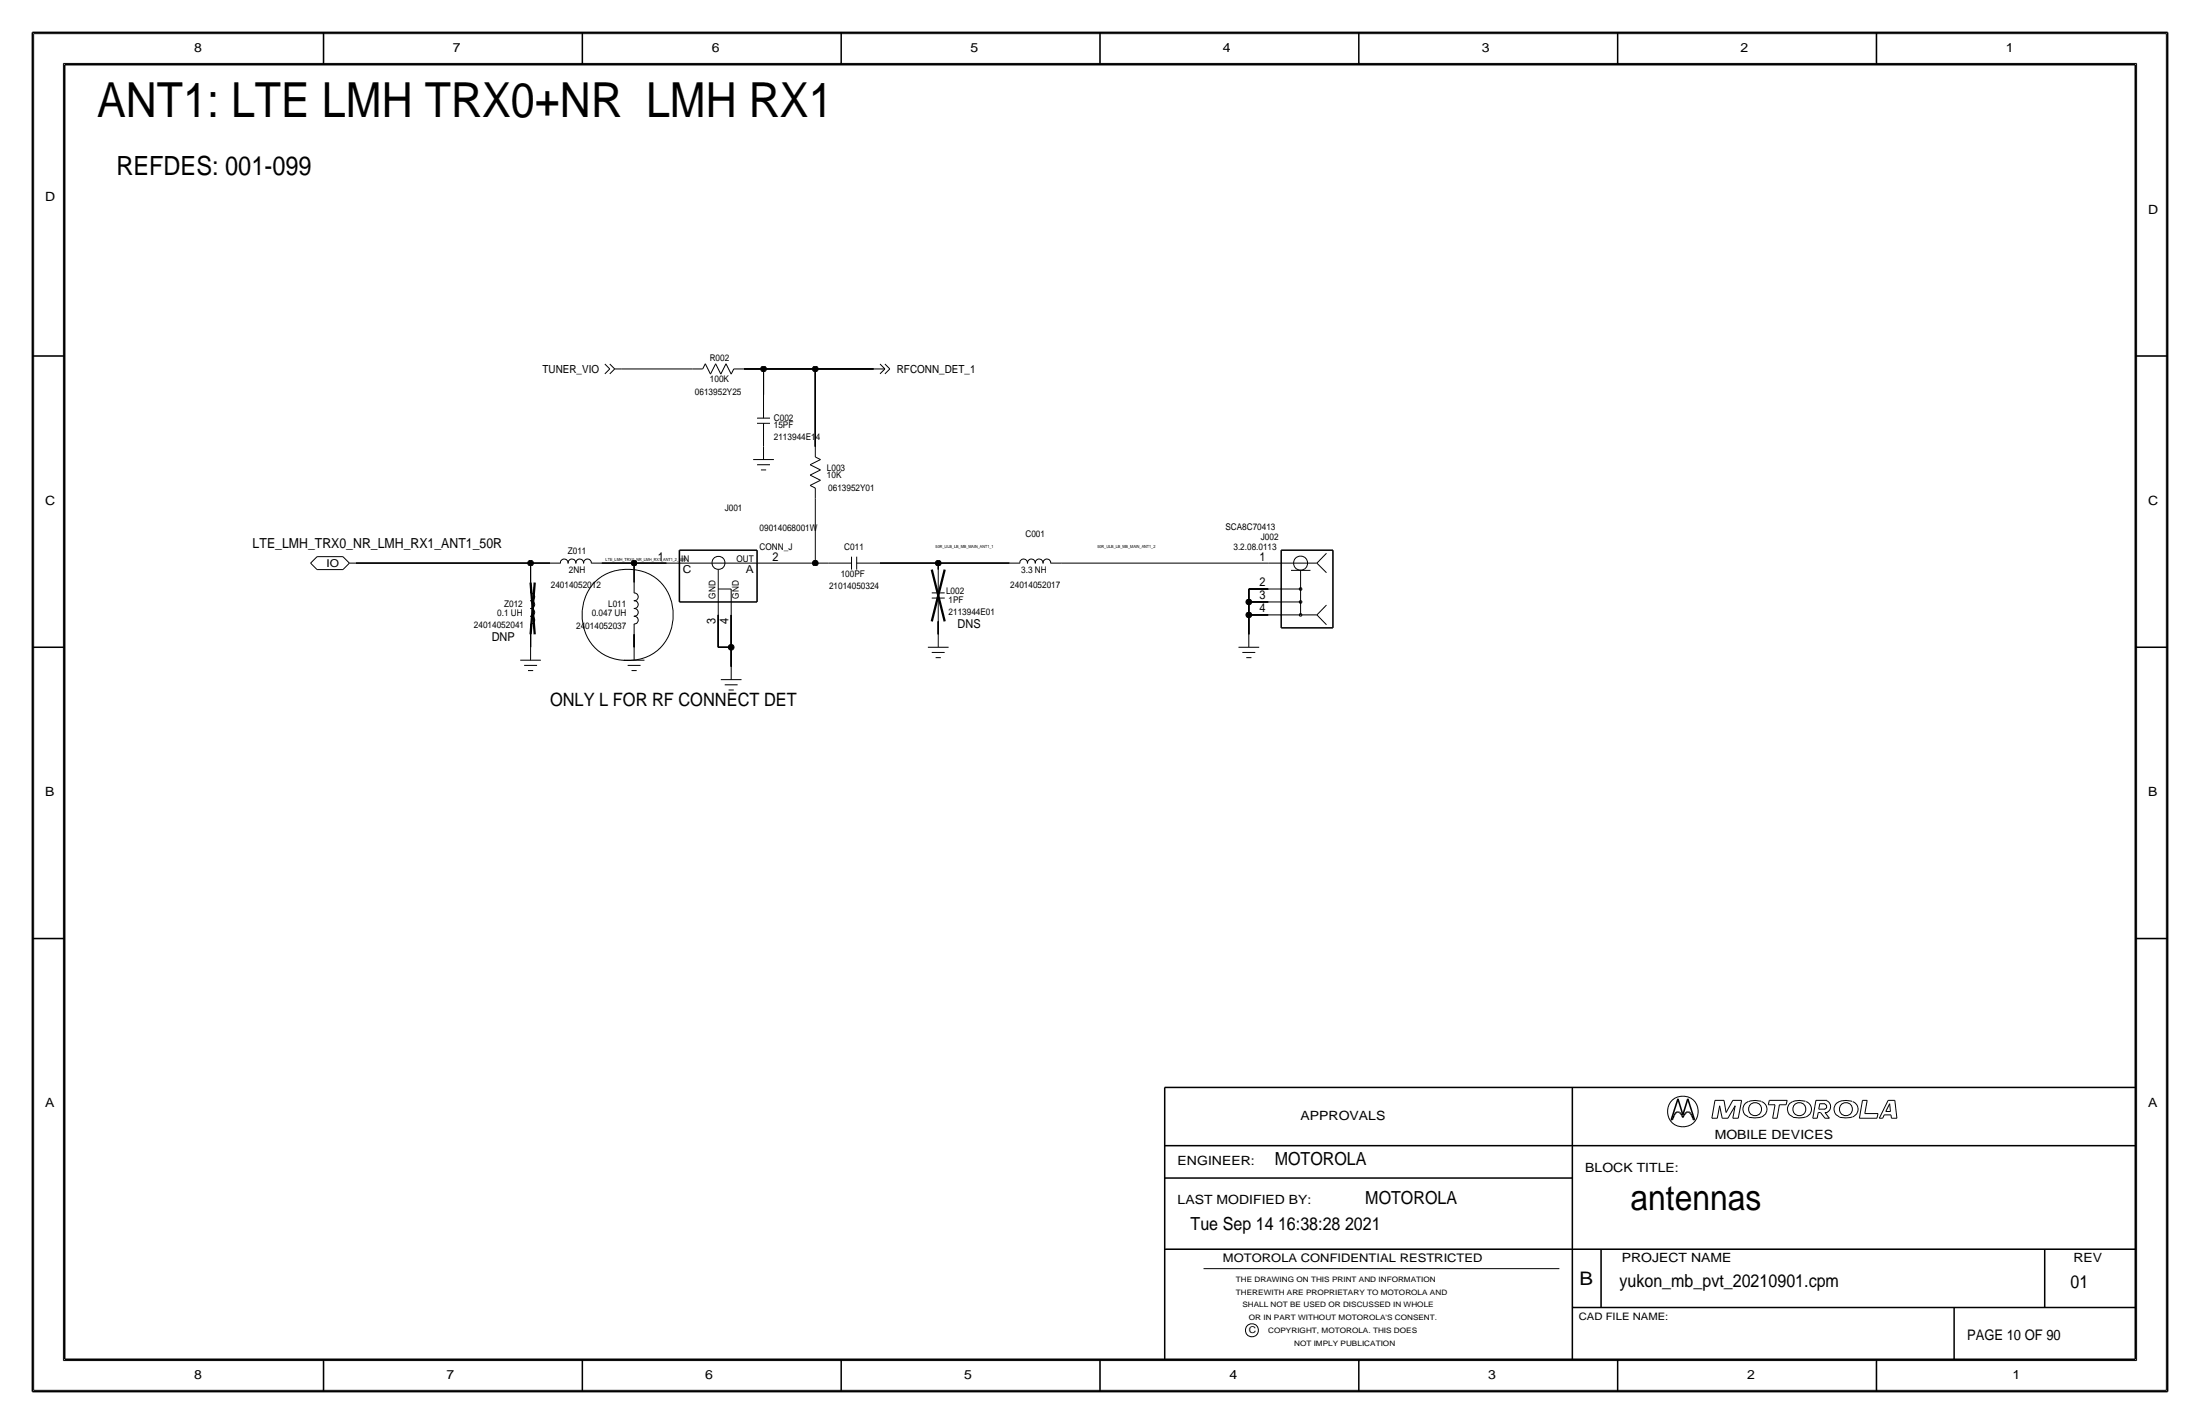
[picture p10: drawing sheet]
<svg xmlns="http://www.w3.org/2000/svg" width="432mm" height="279mm" viewBox="0 0 432 279" stroke-linecap="round" stroke-linejoin="round" font-family="sans-serif">
<!-- layer: Nets -->
<g fill="none" stroke="#000" stroke-width=".2">
<path d="M121.9 72.4h14zM146 72.4h3.9zM149.9 72.4v5.1zM149.9 72.4h10.1zM160 72.4v15.2zM160 72.4h11.5zM160 97.8v12.7zM69.8 110.5h34.3zM104.1 110.5v3.8zM104.1 110.5h3.9zM116.5 114.5a9.4 9.4 0 0 1 13.4 0 9.3 9.3 0 0 1-2.2 14 9.5 9.5 0 0 1-11.2-1.7 9.6 9.6 0 0 1 0-12.3zM118.1 110.5h6.4z"/>
<path d="M124.5 110.5v3.8zM124.5 110.5h6.3zM151.1 110.5h8.9zM160 110.5h2.6zM172.7 110.5h11.5zM184.1 110.5h14zM184.1 110.5v1.3zM208.3 110.5h40.6zM245.1 115.6h3.8zM245.1 115.6v2.5zM245.1 118.1v2.6zM245.1 118.1h3.8z"/>
<path d="M104.1 124.5v2.5zM124.5 124.5v2.5zM141 127h2.5zM141 120.7v6.3zM143.5 127v3.8zM143.5 120.7v6.3zM184.1 121.9v2.6zM245.1 120.6v3.9zM245.1 120.7h3.8z"/>
</g>
<g fill="#000" stroke="#000" stroke-width=".2">
<circle cx="149.9" cy="72.4" r=".56"/>
<circle cx="160" cy="72.4" r=".56"/>
<circle cx="104.1" cy="110.5" r=".56"/>
<circle cx="124.5" cy="110.5" r=".56"/>
<circle cx="160" cy="110.5" r=".56"/>
<circle cx="184.2" cy="110.5" r=".56"/>
<circle cx="245.1" cy="118.1" r=".56"/>
<circle cx="143.5" cy="127" r=".56"/>
<circle cx="245.1" cy="120.6" r=".56"/>
</g>
<!-- layer: Components -->
<g fill="none" stroke="#000" stroke-width=".2">
<path d="M118.7 71.4l1 1zM119.7 72.4l-1 1zM119.7 71.4l1 1zM120.6 72.4l-.9 1zM120.6 72.4h1.3zM135.9 72.4h2zM138.4 71.4l-.5 1zM138.4 71.4l1 2zM140.5 71.4l-1.1 2zM140.5 71.4l1 2zM142.5 71.4l-1 2zM142.5 71.4l1 2z"/>
<path d="M144 72.4l-.5 1zM144 72.4h2zM149.9 77.5v4.5zM171.4 72.4h2.3zM172.7 71.4l1 1zM172.7 73.4l1-1zM173.7 71.4l1 1zM173.7 73.4l1-1zM147.8 90.2h4.1zM148.6 91.2h2.5zM148.6 82h2.5zM148.6 83.1h2.5z"/>
<path d="M149.4 92.2h1zM149.9 87.6v2.6zM149.9 83.1v4.5zM159 93.2l2-1zM159 93.2l2 1zM159 91.2l2-1zM159 95.2l1 .6zM159 91.2l2 1zM159 95.2l2-1zM160 87.6v2.1zM160 95.8v2zM160 89.7l1 .5z"/>
<path d="M61 110.5l1.2 1.3zM62.2 109.2l-1.2 1.3zM62.2 111.8h5.1zM62.2 109.2h5.1zM67.3 109.2l1.3 1.3zM68.6 110.5h1.2zM68.6 110.5l-1.3 1.3zM104.1 116.4a.75 .75 0 0 1 .8 .7 .75 .75 0 0 1-.8 .8M104.1 119.4a.75 .75 0 0 1 .8 .8 .75 .75 0 0 1-.8 .7M104.1 117.9a.75 .75 0 0 1 .8 .7 .75 .75 0 0 1-.8 .8M104.1 114.3v2zM107.9 110.5h2.1z"/>
<path d="M110 110.5a.75 .75 0 0 1 .7-.8 .75 .75 0 0 1 .8 .8M111.5 110.5a.75 .75 0 0 1 .7-.8 .75 .75 0 0 1 .8 .8M113 110.5a.75 .75 0 0 1 .8-.8 .75 .75 0 0 1 .7 .8M114.6 110.5a.75 .75 0 0 1 .7-.8 .75 .75 0 0 1 .7 .8M116.1 110.5h2zM124.4 116.4a.75 .75 0 0 1 .9 .7 .75 .75 0 0 1-.9 .8M124.4 119.4a.75 .75 0 0 1 .9 .8 .75 .75 0 0 1-.9 .7M124.4 117.9a.75 .75 0 0 1 .9 .7 .75 .75 0 0 1-.9 .8M124.5 114.3v2zM130.8 110.5h20.3zM141 111.8v8.8zM141 115.6h2.5z"/>
<path d="M143.5 115.6v5.1zM162.6 110.5h4.5zM167.1 109.2v2.6zM168.1 110.5h4.6zM168.1 109.2v2.6zM182.9 116.3h2.5zM182.9 117.3h2.5zM184.1 117.3v4.6zM184.1 111.8v4.5zM198.1 110.5h2.1zM200.2 110.5a.75 .75 0 0 1 .7-.8 .75 .75 0 0 1 .7 .8M201.7 110.5a.75 .75 0 0 1 .7-.8 .75 .75 0 0 1 .7 .8"/>
<path d="M203.2 110.5a.75 .75 0 0 1 .7-.8 .75 .75 0 0 1 .8 .8M204.7 110.5a.75 .75 0 0 1 .8-.8 .75 .75 0 0 1 .7 .8M206.2 110.5h2.1zM248.9 118.1h6.4zM248.9 110.5h9.6zM248.9 115.6h6.4zM253.4 111.9h3.8zM255.1 117.9h.4v.4h-.4zM255.1 115.4h.4v.3h-.4zM255.3 111.9v8.8zM258.5 110.5l1.8 1.9zM260.3 108.6l-1.8 1.9z"/>
<path d="M260.3 118.7l-1.8 2zM102.1 129.5h4.1zM102.9 130.6h2.5zM103.6 131.6h1zM104.1 121a.75 .75 0 0 1 .8 .7 .75 .75 0 0 1-.8 .7M104.1 127v2.5zM104.1 122.4v2.1zM122.4 129.5h4.1zM123.2 130.6h2.5zM124 131.6h1zM124.4 121a.75 .75 0 0 1 .9 .7 .75 .75 0 0 1-.9 .7M124.5 127v2.5z"/>
<path d="M124.5 122.4v2.1zM141.5 133.3h4zM142.2 134.4h2.6zM143 135.4h1zM143.5 130.8v2.5zM182.1 127h4.1zM182.9 128h2.5zM183.6 129h1.1zM184.1 124.5v2.5zM243.1 127h4zM243.8 128h2.6zM244.6 129h1z"/>
<path d="M245.1 124.5v2.5zM248.9 120.7h9.6zM255.1 120.5h.4v.3h-.4zM258.5 120.7l1.8 1.9z"/>
<circle cx="141" cy="110.4" r="1.28"/>
<circle cx="255.3" cy="110.5" r="1.38"/>
</g>
<path d="M104.1 114.3l.9 10.2zM105 114.3l-.9 10.2zM182.9 111.8l2.5 10.1zM185.4 111.8l-2.5 10.1z" fill="none" stroke="#000" stroke-width=".45"/>
<path d="M133.3 107.9v10.2zM133.4 107.9h15.2zM133.4 118.1h15.2zM148.6 107.9v10.2zM251.5 107.9v15.3zM251.5 107.9h10.1zM261.6 108v15.2zM251.5 123.2h10.1z" fill="none" stroke="#000" stroke-width=".3"/>
<!-- layer: Page Border and Title Block -->
<g fill="none" stroke="#000" stroke-width=".3">
<path d="M6.3 6.4v266.7zM6.4 6.4h419zM12.7 12.7h406.4zM12.7 12.7v254zM63.5 6.4v6.3zM114.3 6.4v6.3zM165.1 6.4v6.3zM215.9 6.3v6.4zM266.7 6.4v6.3zM317.5 6.4v6.3zM368.3 6.4v6.3zM419.1 12.7v254z"/>
<path d="M425.4 6.4v266.7zM6.3 69.8h6.4zM419.1 69.8h6.3zM6.3 127h6.4zM419.1 127h6.3zM6.3 184.1h6.4zM419.1 184.1h6.3zM228.6 213.4v53.3zM228.6 213.4h190.5zM308.6 213.4v53.3zM328 219.7h.2zM328.4 219.4l-.2 .3z"/>
<path d="M328.6 218.8l-.2 .6zM328.8 218.5l-.2 .3zM329 218.3l.2-.1zM329 218.3l-.2 .2zM329.2 218.2h.2zM329.3 215.6l-1.3 4.1zM329.3 215.6l1 3.1zM329.4 218.2l.2 .1zM329.6 218.3l.3 .2zM329.9 218.5l.2 .3zM330.1 218.8l.2 .5zM330.5 218.8l-.2 .5z"/>
<path d="M330.8 218.5l-.3 .3zM331 218.3l-.2 .2zM331 218.3l.2-.1zM331.2 218.2h.2zM331.3 215.6l1.3 4.1zM331.3 215.6l-1 3.1zM331.4 218.2l.2 .1zM331.6 218.3l.2 .2zM331.8 218.5l.2 .3zM332 218.8l.3 .6zM332.3 219.4l.1 .3zM332.4 219.7h.2z"/>
<path d="M228.6 231.1h80zM228.6 224.8h190.5zM228.6 245.1h190.5zM308.6 256.5h110.5zM314.2 245.1v11.4zM383.5 256.5v10.2zM401.3 245.1v11.4zM6.4 273h419zM12.7 266.7h406.4zM63.5 266.7v6.4zM114.3 266.7v6.4zM165.1 266.7v6.4z"/>
<path d="M215.9 266.7v6.3zM266.7 266.7v6.4zM317.5 266.7v6.4zM368.3 266.7v6.4z"/>
</g>
<g fill="none" stroke="#000" stroke-width=".2">
<path d="M6.6 6.6h418.6zM6.6 6.6v266.2zM12.4 12.4v254.6zM12.4 12.4h407zM419.4 12.4v254.6zM425.2 6.6v266.2zM336 219.4h1.1zM336.6 215.9h1.8zM336.6 215.9l-.6 3.5zM337.5 217l-.4 2.4zM337.5 217l.5 2.4zM338 219.4h1.1z"/>
<path d="M338.4 215.9l.4 2.4zM340.1 219.4h1.1zM340.1 215.9h1.7zM340.1 215.9l-1.3 2.4zM340.6 217l-1.5 2.4zM340.6 217l-.5 2.4zM341.8 215.9l-.6 3.5zM343.1 216.2a1.6 1.6 0 0 0-1 1.5 1.6 1.6 0 0 0 1.1 1.5M345.7 216.1h-.2a4 4 0 0 0-2.3 .1M345.7 216.2a1.59 1.59 0 0 1 1.1 1.5 1.59 1.59 0 0 1-1.1 1.5l-1.4 .1-1.1-.1M347.1 216.8h1.3zM347.3 215.9l-.2 .9z"/>
<path d="M347.3 215.9h3.5zM347.9 219.4h.9zM348.4 216.8l-.5 2.6zM349.2 216.8l-.4 2.6zM349.2 216.8h1.4zM350.8 215.9l-.2 .9zM354.4 216.1a3.1 3.1 0 0 0-3.3 .7 1.62 1.62 0 0 0 .8 2.4M354.4 219.2l-1.4 .1-1.1-.1M354.5 216.2a1.59 1.59 0 0 1 1 1.5 1.59 1.59 0 0 1-1 1.5M355.8 219.4h.9zM356.4 215.9h2.2zM356.4 215.9l-.6 3.5z"/>
<path d="M356.9 218.3l-.2 1.1zM356.9 218.3h.4zM357 217.6h1.2zM357.2 216.6l-.2 1zM357.2 216.6h1zM357.3 218.3l.9 1.1zM358.1 216.7a.5 .5 0 0 1 .4 .4 .5 .5 0 0 1-.4 .5M358.2 218.3l.9 1.1zM358.2 218.3h.4zM358.2 219.4h.9zM358.5 216a1.24 1.24 0 0 1 .8 1.1 1.24 1.24 0 0 1-.8 1.2M363.5 216.1a3.1 3.1 0 0 0-3.3 .7 1.62 1.62 0 0 0 .8 2.4"/>
<path d="M363.6 219.2l-1.4 .1-1.2-.1M363.6 216.2a1.59 1.59 0 0 1 1.1 1.5 1.59 1.59 0 0 1-1.1 1.5M364.9 219.4h3.5zM365.6 215.9l-.7 3.5zM365.6 215.9h.9zM366 218.5h2.6zM366.5 215.9l-.5 2.6zM368.6 218.5l-.2 .9zM368.9 219.4h.6zM369.8 218.7h1.3zM369.8 218.7l-.3 .7zM370.1 218.1h.9z"/>
<path d="M370.6 215.9l-1.7 3.5zM370.6 215.9h1.3zM370.9 216.6l-.8 1.5zM370.9 216.6l.1 1.5zM371.1 218.7l.1 .7zM371.2 219.4h1.1zM371.9 215.9l.4 3.5zM236.2 248.9h69.9zM6.6 272.8h418.6zM12.4 267h407z"/>
<circle cx="330.3" cy="218.1" r="3"/>
<circle cx="344.5" cy="217.6" r="1.28"/>
<circle cx="353.2" cy="217.6" r="1.28"/>
<circle cx="362.3" cy="217.6" r="1.28"/>
<circle cx="245.7" cy="261" r="1.28"/>
</g>
<text font-size="9.5" x="19" y="22.9">ANT1: LTE LMH TRX0+NR LMH RX1</text>
<text font-size="7" x="320" y="237.5">antennas</text>
<text font-size="5.2" x="22.9" y="34.3">REFDES: 001-099</text>
<text font-size="3.7" x="310" y="252.1">B</text>
<text font-size="3.6" x="107.9" y="138.4">ONLY L FOR RF CONNECT DET</text>
<g font-size="3.5">
<text x="250.2" y="228.6">MOTOROLA</text>
<text x="268" y="236.2">MOTOROLA</text>
<text x="233.7" y="241.3">Tue Sep 14 16:38:28 2021</text>
<text x="317.9" y="252.6">yukon_mb_pvt_20210901.cpm</text>
<text x="406.4" y="252.7">01</text>
</g>
<text font-size="2.9" x="386.1" y="262.9">PAGE 10 OF 90</text>
<text font-size="2.7" x="49.6" y="107.4">LTE_LMH_TRX0_NR_LMH_RX1_ANT1_50R</text>
<g font-size="2.5">
<text x="38.1" y="10.2">8</text>
<text x="88.9" y="10.2">7</text>
<text x="139.7" y="10.2">6</text>
<text x="190.5" y="10.2">5</text>
<text x="240" y="10.2">4</text>
<text x="290.8" y="10.2">3</text>
<text x="341.6" y="10.2">2</text>
<text x="393.7" y="10.2">1</text>
<text x="8.9" y="39.4">D</text>
<text x="421.6" y="41.9">D</text>
<text x="8.9" y="99.1">C</text>
<text x="421.6" y="99.1">C</text>
<text x="8.9" y="156.2">B</text>
<text x="421.6" y="156.2">B</text>
<text x="8.9" y="217.2">A</text>
<text x="255.3" y="219.7">APPROVALS</text>
<text x="421.6" y="217.2">A</text>
<text x="336.5" y="223.5">MOBILE DEVICES</text>
<text x="231.1" y="228.6">ENGINEER:</text>
<text x="311.1" y="229.9">BLOCK TITLE:</text>
<text x="231.1" y="236.2">LAST MODIFIED BY:</text>
<text x="318.3" y="247.5">PROJECT NAME</text>
<text x="407" y="247.6">REV</text>
<text x="38.1" y="270.5">8</text>
<text x="87.6" y="270.5">7</text>
<text x="138.4" y="270.5">6</text>
<text x="189.2" y="270.5">5</text>
<text x="241.3" y="270.5">4</text>
<text x="292.1" y="270.5">3</text>
<text x="342.9" y="270.5">2</text>
<text x="395" y="270.5">1</text>
</g>
<g font-size="2.4">
<text x="129.1" y="110">1</text>
<text x="151.6" y="110">2</text>
<text x="247.2" y="110">1</text>
<text x="247.2" y="115.1">2</text>
<text x="247.2" y="117.6">3</text>
<text x="96.5" y="125.7">DNP</text>
<text x="140.5" y="122.4" transform="rotate(-90 140.5 122.4)">3</text>
<text x="143" y="122.4" transform="rotate(-90 143 122.4)">4</text>
<text x="188" y="123.2">DNS</text>
<text x="247.2" y="120.1">4</text>
</g>
<text font-size="2.3" x="240" y="247.6">MOTOROLA CONFIDENTIAL RESTRICTED</text>
<g font-size="2.2">
<text x="106.5" y="73.2">TUNER_VIO</text>
<text x="176" y="73.2">RFCONN_DET_1</text>
</g>
<g font-size="2.1">
<text x="64.1" y="111.2">IO</text>
<text x="134" y="112.5">C</text>
<text x="146.4" y="112.5">A</text>
</g>
<text font-size="2" x="309.9" y="259.1">CAD FILE NAME:</text>
<g font-size="1.8">
<text x="139.3" y="70.8">R002</text>
<text x="136.4" y="77.5">0613952Y25</text>
<text x="139.3" y="75">100K</text>
<text x="151.9" y="82.6">C002</text>
<text x="151.9" y="86.4">2113944E14</text>
<text x="151.9" y="84.1">15PF</text>
<text x="162.3" y="92.4">L003</text>
<text x="162.3" y="93.8">10K</text>
<text x="142.2" y="100.3">J001</text>
<text x="162.6" y="96.4">0613952Y01</text>
<text x="149.1" y="104.1">09014068001W</text>
<text x="149.1" y="107.9">CONN_J</text>
<text x="165.7" y="107.9">C011</text>
<text x="201.3" y="105.4">C001</text>
<text x="240.5" y="104">SCA8C70413</text>
<text x="242.1" y="107.8">3.2.08.0113</text>
<text x="247.5" y="106">J002</text>
<text x="111.5" y="108.8">Z011</text>
<text x="111.7" y="112.5">2NH</text>
<text x="133.7" y="110.2">IN</text>
<text x="144.5" y="110.2">OUT</text>
<text x="165" y="113.3">100PF</text>
<text x="200.4" y="112.5">3.3 NH</text>
<text x="98.9" y="119.2">Z012</text>
<text x="108.1" y="115.3">24014052012</text>
<text x="119.4" y="119.2">L011</text>
<text x="140.4" y="117.4" transform="rotate(-90 140.4 117.4)">GND</text>
<text x="145" y="117.4" transform="rotate(-90 145 117.4)">GND</text>
<text x="162.7" y="115.6">21014050324</text>
<text x="185.7" y="116.6">L002</text>
<text x="186.2" y="118.4">1PF</text>
<text x="198.3" y="115.3">24014052017</text>
<text x="93" y="123.2">24014052041</text>
<text x="97.6" y="120.9">0.1 UH</text>
<text x="113.1" y="123.4">24014052037</text>
<text x="116.1" y="120.9">0.047 UH</text>
<text x="186.2" y="120.6">2113944E01</text>
<text x="245.1" y="261.6">C</text>
</g>
<g font-size="1.5">
<text x="242.6" y="251.5">THE DRAWING ON THIS PRINT AND INFORMATION</text>
<text x="242.6" y="254">THEREWITH ARE PROPRIETARY TO MOTOROLA AND</text>
<text x="243.8" y="256.5">SHALL NOT BE USED OR DISCUSSED IN WHOLE</text>
<text x="245.1" y="259.1">OR IN PART WITHOUT MOTOROLA'S CONSENT.</text>
<text x="248.9" y="261.6">COPYRIGHT, MOTOROLA. THIS DOES</text>
<text x="254" y="264.2">NOT IMPLY PUBLICATION</text>
</g>
<g font-size=".8">
<text x="183.6" y="107.4">50R_ULB_LB_MB_MAIN_ANT1_1</text>
<text x="215.4" y="107.4">50R_ULB_LB_MB_MAIN_ANT1_2</text>
<text x="118.9" y="110">LTE_LMH_TRX0_NR_LMH_RX1_ANT1_2_50R</text>
</g>
</svg>
